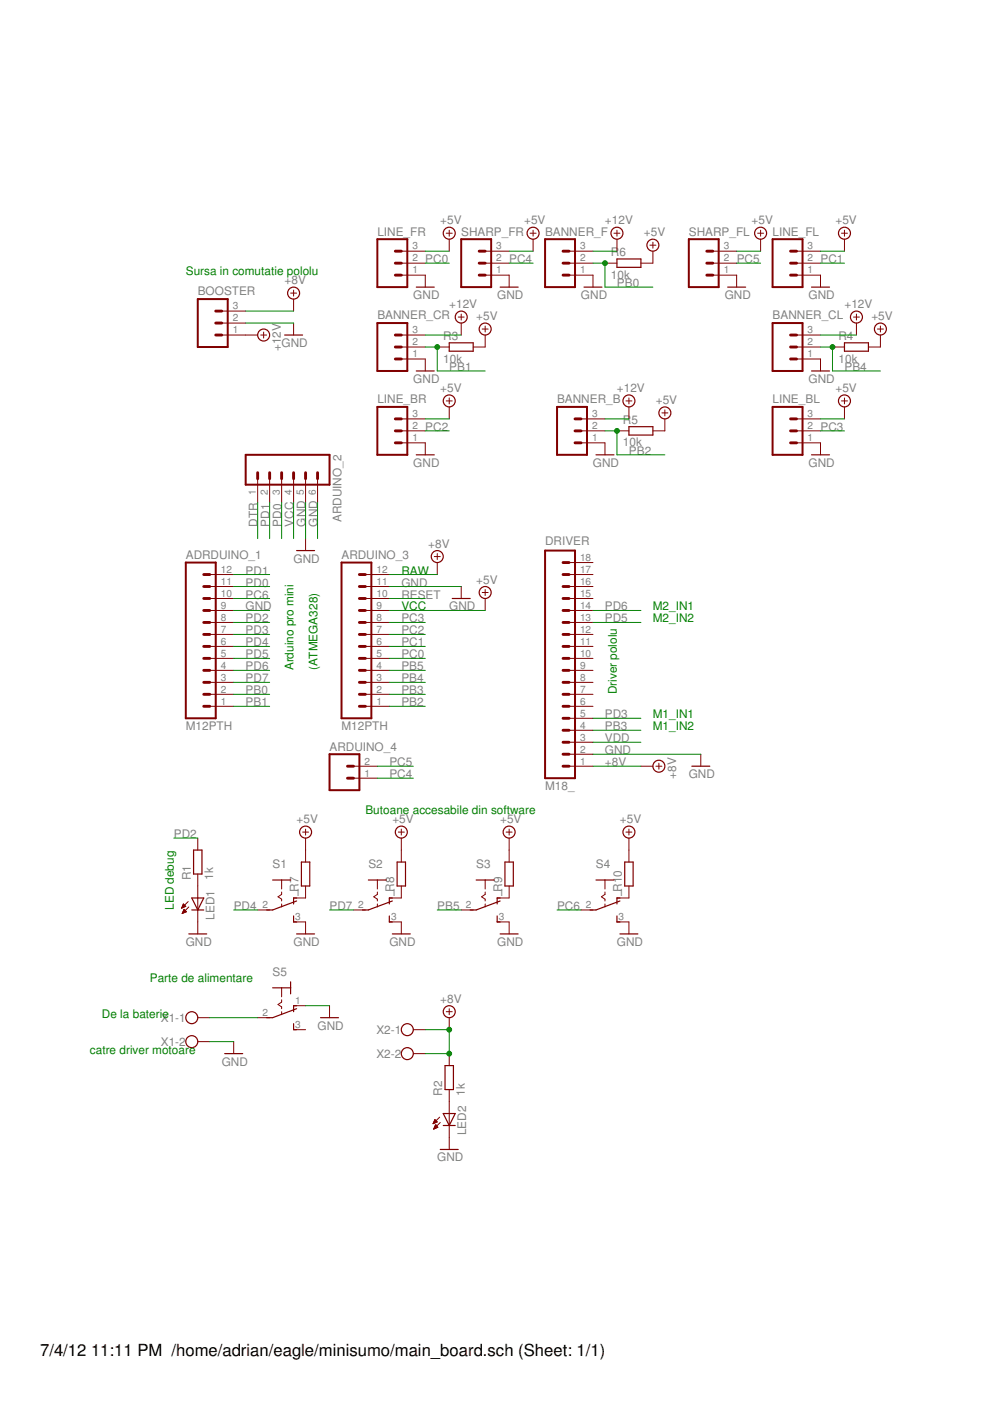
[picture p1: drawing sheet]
<svg xmlns="http://www.w3.org/2000/svg" width="210mm" height="297mm" viewBox="0 0 210 297" stroke-linecap="round" stroke-linejoin="round" font-family="sans-serif">
<g fill="#800000" stroke="#800000" stroke-width=".21">
<path d="M44.5 149.8h5.1z"/>
<path d="M44.5 147.2h5.1z"/>
<path d="M44.5 144.7h5.1z"/>
<path d="M44.5 142.1h5.1z"/>
<path d="M44.5 139.6h5.1z"/>
<path d="M44.5 137.1h5.1z"/>
<path d="M44.5 134.5h5.1z"/>
<path d="M44.5 132h5.1z"/>
<path d="M44.5 129.4h5.1z"/>
<path d="M44.5 126.9h5.1z"/>
<path d="M44.5 124.4h5.1z"/>
<path d="M44.5 121.8h5.1z"/>
<path d="M77.5 149.8h5z"/>
<path d="M77.5 147.2h5z"/>
<path d="M77.5 144.7h5z"/>
<path d="M77.5 142.1h5z"/>
<path d="M77.5 139.6h5z"/>
<path d="M77.5 137.1h5z"/>
<path d="M77.5 134.5h5z"/>
<path d="M77.5 132h5z"/>
<path d="M77.5 129.4h5z"/>
<path d="M77.5 126.9h5z"/>
<path d="M77.5 124.4h5z"/>
<path d="M77.5 121.8h5z"/>
<path d="M54.6 101.5v5.1z"/>
<path d="M57.2 101.5v5.1z"/>
<path d="M59.7 101.5v5.1z"/>
<path d="M62.3 101.5v5.1z"/>
<path d="M64.8 101.5v5.1z"/>
<path d="M67.3 101.5v5.1z"/>
<path d="M74.9 165h5.1z"/>
<path d="M74.9 162.5h5.1z"/>
<path d="M120.6 159.9h5.1z"/>
<path d="M120.6 157.4h5.1z"/>
<path d="M120.6 154.8h5.1z"/>
<path d="M120.6 152.3h5.1z"/>
<path d="M120.6 149.8h5.1z"/>
<path d="M120.6 147.2h5.1z"/>
<path d="M120.6 144.7h5.1z"/>
<path d="M120.6 142.1h5.1z"/>
<path d="M120.6 139.6h5.1z"/>
<path d="M120.6 137.1h5.1z"/>
<path d="M120.6 134.5h5.1z"/>
<path d="M120.6 132h5.1z"/>
<path d="M120.6 129.4h5.1z"/>
<path d="M120.6 126.9h5.1z"/>
<path d="M120.6 124.4h5.1z"/>
<path d="M120.6 121.8h5.1z"/>
<path d="M120.6 119.3h5.1z"/>
<path d="M120.6 162.5h5.1z"/>
<path d="M85.1 58.3h5.1z"/>
<path d="M85.1 55.8h5.1z"/>
<path d="M85.1 53.3h5.1z"/>
<path d="M102.9 58.3h5z"/>
<path d="M102.9 55.8h5z"/>
<path d="M102.9 53.3h5z"/>
<path d="M120.6 58.3h5.1z"/>
<path d="M120.6 55.8h5.1z"/>
<path d="M120.6 53.3h5.1z"/>
<path d="M151.1 58.3h5.1z"/>
<path d="M151.1 55.8h5.1z"/>
<path d="M151.1 53.3h5.1z"/>
<path d="M168.9 58.3h5.1z"/>
<path d="M168.9 55.8h5.1z"/>
<path d="M168.9 53.3h5.1z"/>
<path d="M85.1 76.1h5.1z"/>
<path d="M85.1 73.6h5.1z"/>
<path d="M85.1 71h5.1z"/>
<path d="M168.9 76.1h5.1z"/>
<path d="M168.9 73.6h5.1z"/>
<path d="M168.9 71h5.1z"/>
<path d="M85.1 93.9h5.1z"/>
<path d="M85.1 91.4h5.1z"/>
<path d="M85.1 88.8h5.1z"/>
<path d="M123.2 93.9h5.1z"/>
<path d="M123.2 91.4h5.1z"/>
<path d="M123.2 88.8h5.1z"/>
<path d="M168.9 93.9h5.1z"/>
<path d="M168.9 91.4h5.1z"/>
<path d="M168.9 88.8h5.1z"/>
<path d="M47 71h5.1z"/>
<path d="M47 68.5h5.1z"/>
<path d="M47 66h5.1z"/>
<path d="M64.8 114.2v2.5z"/>
<path d="M62.3 68.5v2.5z"/>
<path d="M90.2 58.3v2.6z"/>
<path d="M90.2 76.1v2.6z"/>
<path d="M90.2 93.9v2.5z"/>
<path d="M107.9 58.3v2.6z"/>
<path d="M125.7 58.3v2.6z"/>
<path d="M156.2 58.3v2.6z"/>
<path d="M128.3 93.9v2.5z"/>
<path d="M174 93.9v2.5z"/>
<path d="M174 76.1v2.6z"/>
<path d="M174 58.3v2.6z"/>
<path d="M148.6 159.9v2.6z"/>
<path d="M59.7 186.6v1.9z"/>
<path d="M59.7 189.1v.5z"/>
<path d="M59.7 190.6v.4z"/>
<path d="M54.6 192.9h2.6z"/>
<path d="M62.3 195.5h2.5z"/>
<path d="M62.3 190.4h2.5z"/>
<path d="M59.7 191.7v.6z"/>
<path d="M58.9 190.1l.8-.5z"/>
<path d="M58.9 190.1l.8 .5z"/>
<path d="M80 186.6v1.9z"/>
<path d="M80 189.1v.5z"/>
<path d="M80 190.6v.4z"/>
<path d="M74.9 192.9h2.6z"/>
<path d="M82.5 195.5h2.6z"/>
<path d="M82.5 190.4h2.6z"/>
<path d="M80 191.7v.6z"/>
<path d="M79.2 190.1l.8-.5z"/>
<path d="M79.2 190.1l.8 .5z"/>
<path d="M102.9 186.6v1.9z"/>
<path d="M102.9 189.1v.5z"/>
<path d="M102.9 190.6v.4z"/>
<path d="M97.8 192.9h2.5z"/>
<path d="M105.4 195.5h2.5z"/>
<path d="M105.4 190.4h2.5z"/>
<path d="M102.9 191.7v.6z"/>
<path d="M102.1 190.1l.8-.5z"/>
<path d="M102.1 190.1l.8 .5z"/>
<path d="M128.3 186.6v1.9z"/>
<path d="M128.3 189.1v.5z"/>
<path d="M128.3 190.6v.4z"/>
<path d="M123.2 192.9h2.5z"/>
<path d="M130.8 195.5h2.5z"/>
<path d="M130.8 190.4h2.5z"/>
<path d="M128.3 191.7v.6z"/>
<path d="M127.5 190.1l.8-.5z"/>
<path d="M127.5 190.1l.8 .5z"/>
<path d="M59.7 209.4v1.9z"/>
<path d="M59.7 212v.5z"/>
<path d="M59.7 213.5v.4z"/>
<path d="M59.7 214.5v.6z"/>
<path d="M54.6 215.8h2.6z"/>
<path d="M62.3 218.3h2.5z"/>
<path d="M62.3 213.2h2.5z"/>
<path d="M58.9 213l.8-.5z"/>
<path d="M58.9 213l.8 .5z"/>
<path d="M41.9 215.8h2.6z"/>
<path d="M41.9 220.8h2.6z"/>
<path d="M87.6 218.3h2.6z"/>
<path d="M87.6 223.4h2.6z"/>
<path d="M69.9 213.2v2.6z"/>
<path d="M49.6 220.8v2.6z"/>
<path d="M95.2 215.8v2.5z"/>
<path d="M94.6 214.5h1.3z"/>
<path d="M95.2 213.9v1.2z"/>
<path d="M95.2 50.7v2.6z"/>
<path d="M94.6 49.4h1.3z"/>
<path d="M95.2 48.8v1.3z"/>
<path d="M95.2 86.3v2.5z"/>
<path d="M94.6 85h1.3z"/>
<path d="M95.2 84.4v1.2z"/>
<path d="M179 86.3v2.5z"/>
<path d="M178.4 85h1.3z"/>
<path d="M179 84.4v1.2z"/>
<path d="M179 50.7v2.6z"/>
<path d="M178.4 49.4h1.3z"/>
<path d="M179 48.8v1.3z"/>
<path d="M113 50.7v2.6z"/>
<path d="M112.4 49.4h1.3z"/>
<path d="M113 48.8v1.3z"/>
<path d="M161.3 50.7v2.6z"/>
<path d="M160.6 49.4h1.3z"/>
<path d="M161.3 48.8v1.3z"/>
<path d="M52.1 71h2.5z"/>
<path d="M55.3 71h1.2z"/>
<path d="M55.9 70.4v1.3z"/>
<path d="M97.8 68.5v2.5z"/>
<path d="M97.8 66.6v1.3z"/>
<path d="M97.2 67.2h1.2z"/>
<path d="M181.6 68.5v2.5z"/>
<path d="M181.6 66.6v1.3z"/>
<path d="M181 67.2h1.2z"/>
<path d="M130.8 50.7v2.6z"/>
<path d="M130.8 48.8v1.3z"/>
<path d="M130.2 49.4h1.2z"/>
<path d="M135.9 162.5h2.5z"/>
<path d="M139.7 161.8v1.3z"/>
<path d="M139.1 162.5h1.2z"/>
<path d="M102.9 126.9v2.5z"/>
<path d="M102.2 125.6h1.3z"/>
<path d="M102.9 125v1.3z"/>
<path d="M97.8 124.4v2.5z"/>
<path d="M92.7 119.3v2.5z"/>
<path d="M92.1 118h1.2z"/>
<path d="M92.7 117.4v1.2z"/>
<path d="M64.8 177.7v2.5z"/>
<path d="M64.2 176.4h1.2z"/>
<path d="M64.8 175.8v1.3z"/>
<path d="M85.1 177.7v2.5z"/>
<path d="M84.5 176.4h1.2z"/>
<path d="M85.1 175.8v1.3z"/>
<path d="M107.9 177.7v2.5z"/>
<path d="M107.3 176.4h1.3z"/>
<path d="M107.9 175.8v1.3z"/>
<path d="M133.3 177.7v2.5z"/>
<path d="M132.7 176.4h1.3z"/>
<path d="M133.3 175.8v1.3z"/>
<path d="M64.8 195.5v2.5z"/>
<path d="M85.1 195.5v2.5z"/>
<path d="M107.9 195.5v2.5z"/>
<path d="M133.3 195.5v2.5z"/>
<path d="M41.9 192.9v2.6z"/>
<path d="M41.9 187.9v2.5z"/>
<path d="M41.9 190.4v2.5z"/>
<path d="M39.9 191.2l-1.4 1.3z"/>
<path d="M40 192.3l-1.4 1.4z"/>
<path d="M38.9 191.7l-.4 .8z"/>
<path d="M38.9 191.7l.5 .5z"/>
<path d="M38.5 192.5l.9-.3z"/>
<path d="M38.5 192.4h.2z"/>
<path d="M38.6 192.3h.4z"/>
<path d="M38.6 192.2h.7z"/>
<path d="M38.7 192.1h.6z"/>
<path d="M38.8 192h.4z"/>
<path d="M38.8 191.9h.3z"/>
<path d="M39 192.8l-.4 .9z"/>
<path d="M39 192.8l.5 .5z"/>
<path d="M38.6 193.7l.9-.4z"/>
<path d="M38.7 193.5h.3z"/>
<path d="M38.7 193.4h.6z"/>
<path d="M38.8 193.3h.7z"/>
<path d="M38.8 193.2h.6z"/>
<path d="M38.9 193.1h.4z"/>
<path d="M38.9 192.9h.2z"/>
<path d="M41.9 195.5v2.5z"/>
<path d="M41.9 177.7v2.5z"/>
<path d="M41.9 185.3v2.6z"/>
<path d="M95.2 238.6v2.6z"/>
<path d="M95.2 233.5v2.6z"/>
<path d="M95.2 236.1v2.5z"/>
<path d="M93.2 236.9l-1.4 1.3z"/>
<path d="M93.3 238l-1.4 1.4z"/>
<path d="M92.2 237.4l-.4 .8z"/>
<path d="M92.2 237.4l.5 .5z"/>
<path d="M91.8 238.2l.9-.3z"/>
<path d="M91.9 238.1h.2z"/>
<path d="M91.9 238h.4z"/>
<path d="M92 237.9h.6z"/>
<path d="M92 237.8h.6z"/>
<path d="M92.1 237.7h.4z"/>
<path d="M92.1 237.5h.3z"/>
<path d="M92.3 238.5l-.4 .9z"/>
<path d="M92.3 238.5l.5 .5z"/>
<path d="M91.9 239.4l.9-.4z"/>
<path d="M92 239.2h.3z"/>
<path d="M92.1 239.1h.5z"/>
<path d="M92.1 239h.7z"/>
<path d="M92.2 238.9h.5z"/>
<path d="M92.2 238.8h.4z"/>
<path d="M92.3 238.6h.2z"/>
<path d="M95.2 241.2v2.5z"/>
<path d="M95.2 223.4v2.5z"/>
<path d="M95.2 231v2.5z"/>
<path d="M100.3 73.6h2.6z"/>
<path d="M92.7 73.6h2.5z"/>
<path d="M184.1 73.6h2.6z"/>
<path d="M176.5 73.6h2.5z"/>
<path d="M138.4 91.4h2.6z"/>
<path d="M130.8 91.4h2.5z"/>
<path d="M135.9 55.8h2.5z"/>
<path d="M128.3 55.8h2.5z"/>
<path d="M102.9 71v2.6z"/>
<path d="M102.2 69.8h1.3z"/>
<path d="M102.9 69.1v1.3z"/>
<path d="M141 88.8v2.6z"/>
<path d="M140.3 87.5h1.3z"/>
<path d="M141 86.9v1.3z"/>
<path d="M133.3 86.3v2.5z"/>
<path d="M133.3 84.4v1.2z"/>
<path d="M132.7 85h1.3z"/>
<path d="M186.7 71v2.6z"/>
<path d="M186 69.8h1.3z"/>
<path d="M186.7 69.1v1.3z"/>
<path d="M138.4 53.3v2.5z"/>
<path d="M137.8 52h1.3z"/>
<path d="M138.4 51.3v1.3z"/>
<path d="M62.3 63.4v2.6z"/>
<path d="M61.6 62.1h1.3z"/>
<path d="M62.3 61.5v1.3z"/>
<path d="M64.8 180.2v2.6z"/>
<path d="M64.8 187.9v2.5z"/>
<path d="M85.1 180.2v2.6z"/>
<path d="M85.1 187.9v2.5z"/>
<path d="M107.9 180.2v2.6z"/>
<path d="M107.9 187.9v2.5z"/>
<path d="M133.3 180.2v2.6z"/>
<path d="M133.3 187.9v2.5z"/>
</g>
<g fill="#800000" stroke="#800000" stroke-width=".42">
<path d="M39.4 152.3h6.3z"/>
<path d="M39.4 119.3v33z"/>
<path d="M45.7 119.3v33z"/>
<path d="M39.4 119.3h6.3z"/>
<path d="M72.4 152.3h6.3z"/>
<path d="M72.4 119.3v33z"/>
<path d="M78.7 119.3v33z"/>
<path d="M72.4 119.3h6.3z"/>
<path d="M52.1 96.4v6.4z"/>
<path d="M52.1 96.4h17.8z"/>
<path d="M52.1 102.8h17.8z"/>
<path d="M69.9 96.4v6.4z"/>
<path d="M69.9 167.5h6.3z"/>
<path d="M69.9 159.9v7.6z"/>
<path d="M76.2 159.9v7.6z"/>
<path d="M69.9 159.9h6.3z"/>
<path d="M115.6 165h6.3z"/>
<path d="M115.6 116.7v48.3z"/>
<path d="M121.9 116.7v48.3z"/>
<path d="M115.6 116.7h6.3z"/>
<path d="M80 60.9h6.4z"/>
<path d="M80 50.7v10.2z"/>
<path d="M86.4 50.7v10.2z"/>
<path d="M80 50.7h6.4z"/>
<path d="M97.8 60.9h6.3z"/>
<path d="M97.8 50.7v10.2z"/>
<path d="M104.1 50.7v10.2z"/>
<path d="M97.8 50.7h6.3z"/>
<path d="M115.6 60.9h6.3z"/>
<path d="M115.6 50.7v10.2z"/>
<path d="M121.9 50.7v10.2z"/>
<path d="M115.6 50.7h6.3z"/>
<path d="M146 60.9h6.4z"/>
<path d="M146 50.7v10.2z"/>
<path d="M152.4 50.7v10.2z"/>
<path d="M146 50.7h6.4z"/>
<path d="M163.8 60.9h6.4z"/>
<path d="M163.8 50.7v10.2z"/>
<path d="M170.2 50.7v10.2z"/>
<path d="M163.8 50.7h6.4z"/>
<path d="M80 78.7h6.4z"/>
<path d="M80 68.5v10.2z"/>
<path d="M86.4 68.5v10.2z"/>
<path d="M80 68.5h6.4z"/>
<path d="M163.8 78.7h6.4z"/>
<path d="M163.8 68.5v10.2z"/>
<path d="M170.2 68.5v10.2z"/>
<path d="M163.8 68.5h6.4z"/>
<path d="M80 96.4h6.4z"/>
<path d="M80 86.3v10.1z"/>
<path d="M86.4 86.3v10.1z"/>
<path d="M80 86.3h6.4z"/>
<path d="M118.1 96.4h6.4z"/>
<path d="M118.1 86.3v10.1z"/>
<path d="M124.5 86.3v10.1z"/>
<path d="M118.1 86.3h6.4z"/>
<path d="M163.8 96.4h6.4z"/>
<path d="M163.8 86.3v10.1z"/>
<path d="M170.2 86.3v10.1z"/>
<path d="M163.8 86.3h6.4z"/>
<path d="M41.9 73.6h6.4z"/>
<path d="M41.9 63.4v10.2z"/>
<path d="M48.3 63.4v10.2z"/>
<path d="M41.9 63.4h6.4z"/>
</g>
<g fill="#800000" stroke="#800000" stroke-width=".61">
<path d="M43.2 144.7h1.3z"/>
<path d="M43.2 147.2h1.3z"/>
<path d="M43.2 149.8h1.3z"/>
<path d="M43.2 139.6h1.3z"/>
<path d="M43.2 142.1h1.3z"/>
<path d="M43.2 137.1h1.3z"/>
<path d="M43.2 134.5h1.3z"/>
<path d="M43.2 132h1.3z"/>
<path d="M43.2 129.4h1.3z"/>
<path d="M43.2 126.9h1.3z"/>
<path d="M43.2 124.4h1.3z"/>
<path d="M43.2 121.8h1.3z"/>
<path d="M76.2 144.7h1.3z"/>
<path d="M76.2 147.2h1.3z"/>
<path d="M76.2 149.8h1.3z"/>
<path d="M76.2 139.6h1.3z"/>
<path d="M76.2 142.1h1.3z"/>
<path d="M76.2 137.1h1.3z"/>
<path d="M76.2 134.5h1.3z"/>
<path d="M76.2 132h1.3z"/>
<path d="M76.2 129.4h1.3z"/>
<path d="M76.2 126.9h1.3z"/>
<path d="M76.2 124.4h1.3z"/>
<path d="M76.2 121.8h1.3z"/>
<path d="M59.7 100.2v1.3z"/>
<path d="M57.2 100.2v1.3z"/>
<path d="M54.6 100.2v1.3z"/>
<path d="M64.8 100.2v1.3z"/>
<path d="M62.3 100.2v1.3z"/>
<path d="M67.3 100.2v1.3z"/>
<path d="M73.7 162.5h1.2z"/>
<path d="M73.7 165h1.2z"/>
<path d="M119.4 157.4h1.2z"/>
<path d="M119.4 159.9h1.2z"/>
<path d="M119.4 152.3h1.2z"/>
<path d="M119.4 154.8h1.2z"/>
<path d="M119.4 149.8h1.2z"/>
<path d="M119.4 147.2h1.2z"/>
<path d="M119.4 144.7h1.2z"/>
<path d="M119.4 142.1h1.2z"/>
<path d="M119.4 139.6h1.2z"/>
<path d="M119.4 132h1.2z"/>
<path d="M119.4 134.5h1.2z"/>
<path d="M119.4 137.1h1.2z"/>
<path d="M119.4 126.9h1.2z"/>
<path d="M119.4 129.4h1.2z"/>
<path d="M119.4 124.4h1.2z"/>
<path d="M119.4 121.8h1.2z"/>
<path d="M119.4 119.3h1.2z"/>
<path d="M119.4 162.5h1.2z"/>
<path d="M83.8 53.3h1.3z"/>
<path d="M83.8 55.8h1.3z"/>
<path d="M83.8 58.3h1.3z"/>
<path d="M101.6 53.3h1.3z"/>
<path d="M101.6 55.8h1.3z"/>
<path d="M101.6 58.3h1.3z"/>
<path d="M119.4 53.3h1.2z"/>
<path d="M119.4 55.8h1.2z"/>
<path d="M119.4 58.3h1.2z"/>
<path d="M149.9 53.3h1.2z"/>
<path d="M149.9 55.8h1.2z"/>
<path d="M149.9 58.3h1.2z"/>
<path d="M167.6 53.3h1.3z"/>
<path d="M167.6 55.8h1.3z"/>
<path d="M167.6 58.3h1.3z"/>
<path d="M83.8 71h1.3z"/>
<path d="M83.8 73.6h1.3z"/>
<path d="M83.8 76.1h1.3z"/>
<path d="M167.6 71h1.3z"/>
<path d="M167.6 73.6h1.3z"/>
<path d="M167.6 76.1h1.3z"/>
<path d="M83.8 88.8h1.3z"/>
<path d="M83.8 91.4h1.3z"/>
<path d="M83.8 93.9h1.3z"/>
<path d="M121.9 88.8h1.3z"/>
<path d="M121.9 91.4h1.3z"/>
<path d="M121.9 93.9h1.3z"/>
<path d="M167.6 88.8h1.3z"/>
<path d="M167.6 91.4h1.3z"/>
<path d="M167.6 93.9h1.3z"/>
<path d="M45.7 66h1.3z"/>
<path d="M45.7 68.5h1.3z"/>
<path d="M45.7 71h1.3z"/>
</g>
<g fill="#800000" stroke="#800000" stroke-width=".25">
<path d="M62.9 116.7h3.8z"/>
<path d="M60.3 71h3.9z"/>
<path d="M88.3 60.9h3.8z"/>
<path d="M88.3 78.7h3.8z"/>
<path d="M88.3 96.4h3.8z"/>
<path d="M106 60.9h3.9z"/>
<path d="M123.8 60.9h3.8z"/>
<path d="M154.3 60.9h3.8z"/>
<path d="M126.4 96.4h3.8z"/>
<path d="M172.1 96.4h3.8z"/>
<path d="M172.1 78.7h3.8z"/>
<path d="M172.1 60.9h3.8z"/>
<path d="M146.7 162.5h3.8z"/>
<path d="M59.7 186.6h1.9z"/>
<path d="M57.8 186.6h1.9z"/>
<path d="M56.5 192.9h1.3z"/>
<path d="M57.8 192.9l5.1-1.9z"/>
<path d="M62.3 194.2v1.3z"/>
<path d="M62.3 195.5h.6z"/>
<path d="M62.3 190.4v1.3z"/>
<path d="M62.3 190.4h.6z"/>
<path d="M80 186.6h1.9z"/>
<path d="M78.1 186.6h1.9z"/>
<path d="M76.8 192.9h1.3z"/>
<path d="M78.1 192.9l5.1-1.9z"/>
<path d="M82.5 194.2v1.3z"/>
<path d="M82.5 195.5h.7z"/>
<path d="M82.5 190.4v1.3z"/>
<path d="M82.5 190.4h.7z"/>
<path d="M102.9 186.6h1.9z"/>
<path d="M101 186.6h1.9z"/>
<path d="M99.7 192.9h1.3z"/>
<path d="M101 192.9l5-1.9z"/>
<path d="M105.4 194.2v1.3z"/>
<path d="M105.4 195.5h.6z"/>
<path d="M105.4 190.4v1.3z"/>
<path d="M105.4 190.4h.6z"/>
<path d="M128.3 186.6h1.9z"/>
<path d="M126.4 186.6h1.9z"/>
<path d="M125.1 192.9h1.3z"/>
<path d="M126.4 192.9l5-1.9z"/>
<path d="M130.8 194.2v1.3z"/>
<path d="M130.8 195.5h.6z"/>
<path d="M130.8 190.4v1.3z"/>
<path d="M130.8 190.4h.6z"/>
<path d="M61.6 209.4v1.3z"/>
<path d="M59.7 209.4h1.9z"/>
<path d="M57.8 209.4h1.9z"/>
<path d="M61.6 208.2v1.2z"/>
<path d="M56.5 215.8h1.3z"/>
<path d="M57.8 215.8l5.1-1.9z"/>
<path d="M62.3 217v1.3z"/>
<path d="M62.3 218.3h.6z"/>
<path d="M62.3 213.2v1.3z"/>
<path d="M62.3 213.2h.6z"/>
<path d="M68 215.8h3.8z"/>
<path d="M47.6 223.4h3.9z"/>
<path d="M95.9 126.9h3.8z"/>
<path d="M62.9 198h3.8z"/>
<path d="M83.2 198h3.8z"/>
<path d="M106 198h3.9z"/>
<path d="M131.4 198h3.9z"/>
<path d="M43.2 190.4l-1.3 2.5z"/>
<path d="M40.7 190.4l1.2 2.5z"/>
<path d="M41.9 192.9h1.3z"/>
<path d="M40.7 192.9h1.2z"/>
<path d="M41.9 190.4h1.3z"/>
<path d="M40.7 190.4h1.2z"/>
<path d="M40 198h3.8z"/>
<path d="M42.8 180.2v5.1z"/>
<path d="M41 180.2v5.1z"/>
<path d="M41 180.2h1.8z"/>
<path d="M41 185.3h1.8z"/>
<path d="M96.5 236.1l-1.3 2.5z"/>
<path d="M94 236.1l1.2 2.5z"/>
<path d="M95.2 238.6h1.3z"/>
<path d="M94 238.6h1.2z"/>
<path d="M95.2 236.1h1.3z"/>
<path d="M94 236.1h1.2z"/>
<path d="M93.3 243.7h3.9z"/>
<path d="M96.1 225.9v5.1z"/>
<path d="M94.4 225.9v5.1z"/>
<path d="M94.4 225.9h1.7z"/>
<path d="M94.4 231h1.7z"/>
<path d="M95.2 74.5h5.1z"/>
<path d="M95.2 72.7h5.1z"/>
<path d="M100.3 72.7v1.8z"/>
<path d="M95.2 72.7v1.8z"/>
<path d="M179 74.5h5.1z"/>
<path d="M179 72.7h5.1z"/>
<path d="M184.1 72.7v1.8z"/>
<path d="M179 72.7v1.8z"/>
<path d="M133.3 92.2h5.1z"/>
<path d="M133.3 90.5h5.1z"/>
<path d="M138.4 90.5v1.7z"/>
<path d="M133.3 90.5v1.7z"/>
<path d="M130.8 56.7h5.1z"/>
<path d="M130.8 54.9h5.1z"/>
<path d="M135.9 54.9v1.8z"/>
<path d="M130.8 54.9v1.8z"/>
<path d="M65.7 182.8v5.1z"/>
<path d="M63.9 182.8v5.1z"/>
<path d="M63.9 182.8h1.8z"/>
<path d="M63.9 187.9h1.8z"/>
<path d="M86 182.8v5.1z"/>
<path d="M84.2 182.8v5.1z"/>
<path d="M84.2 182.8h1.8z"/>
<path d="M84.2 187.9h1.8z"/>
<path d="M108.8 182.8v5.1z"/>
<path d="M107.1 182.8v5.1z"/>
<path d="M107.1 182.8h1.7z"/>
<path d="M107.1 187.9h1.7z"/>
<path d="M134.2 182.8v5.1z"/>
<path d="M132.5 182.8v5.1z"/>
<path d="M132.5 182.8h1.7z"/>
<path d="M132.5 187.9h1.7z"/>
</g>
<g fill="none" stroke="#800000" stroke-width=".25">
<circle cx="95.2" cy="49.4" r="1.27"/>
<circle cx="113" cy="49.4" r="1.27"/>
<circle cx="130.8" cy="49.4" r="1.27"/>
<circle cx="138.4" cy="52" r="1.27"/>
<circle cx="161.3" cy="49.4" r="1.27"/>
<circle cx="179" cy="49.4" r="1.27"/>
<circle cx="55.9" cy="71" r="1.27"/>
<circle cx="62.2" cy="62.1" r="1.27"/>
<circle cx="97.8" cy="67.2" r="1.27"/>
<circle cx="102.9" cy="69.8" r="1.27"/>
<circle cx="181.6" cy="67.2" r="1.27"/>
<circle cx="186.7" cy="69.8" r="1.27"/>
<circle cx="95.2" cy="85" r="1.27"/>
<circle cx="133.3" cy="85" r="1.27"/>
<circle cx="141" cy="87.5" r="1.27"/>
<circle cx="179" cy="85" r="1.27"/>
<circle cx="92.7" cy="118" r="1.27"/>
<circle cx="102.9" cy="125.6" r="1.27"/>
<circle cx="64.8" cy="176.4" r="1.27"/>
<circle cx="85.1" cy="176.4" r="1.27"/>
<circle cx="107.9" cy="176.4" r="1.27"/>
<circle cx="133.3" cy="176.4" r="1.27"/>
<circle cx="139.7" cy="162.5" r="1.27"/>
<circle cx="40.7" cy="215.8" r="1.27"/>
<circle cx="86.4" cy="218.3" r="1.27"/>
<circle cx="95.2" cy="214.5" r="1.27"/>
<circle cx="40.7" cy="220.8" r="1.27"/>
<circle cx="86.4" cy="223.4" r="1.27"/>
</g>
<g fill="#008000" stroke="#008000" stroke-width=".21">
<path d="M49.6 149.8h7.6z"/>
<path d="M90.2 73.6h2.5z"/>
<path d="M92.7 73.6v5.1z"/>
<path d="M92.7 78.7h10.2z"/>
<path d="M49.6 147.2h7.6z"/>
<path d="M125.7 55.8h2.6z"/>
<path d="M128.3 55.8v5.1z"/>
<path d="M128.3 60.9h10.1z"/>
<path d="M49.6 144.7h7.6z"/>
<path d="M69.9 192.9h5z"/>
<path d="M49.6 142.1h7.6z"/>
<path d="M125.7 129.4h10.2z"/>
<path d="M49.6 139.6h7.6z"/>
<path d="M125.7 132h10.2z"/>
<path d="M49.6 137.1h7.6z"/>
<path d="M49.6 192.9h5z"/>
<path d="M49.6 134.5h7.6z"/>
<path d="M125.7 152.3h10.2z"/>
<path d="M49.6 132h7.6z"/>
<path d="M36.9 177.7h5z"/>
<path d="M49.6 126.9h7.6z"/>
<path d="M118.1 192.9h5.1z"/>
<path d="M49.6 124.4h7.6z"/>
<path d="M59.7 106.6v7.6z"/>
<path d="M49.6 121.8h7.6z"/>
<path d="M57.2 106.6v7.6z"/>
<path d="M82.5 149.8h7.7z"/>
<path d="M128.3 91.4h2.5z"/>
<path d="M130.8 91.4v5z"/>
<path d="M130.8 96.4h10.2z"/>
<path d="M82.5 147.2h7.7z"/>
<path d="M125.7 154.8h10.2z"/>
<path d="M82.5 144.7h7.7z"/>
<path d="M174 73.6h2.5z"/>
<path d="M176.5 73.6v5.1z"/>
<path d="M176.5 78.7h10.2z"/>
<path d="M82.5 142.1h7.7z"/>
<path d="M92.7 192.9h5.1z"/>
<path d="M82.5 139.6h7.7z"/>
<path d="M90.2 55.8h5z"/>
<path d="M82.5 137.1h7.7z"/>
<path d="M174 55.8h5z"/>
<path d="M82.5 134.5h7.7z"/>
<path d="M90.2 91.4h5z"/>
<path d="M82.5 132h7.7z"/>
<path d="M174 91.4h5z"/>
<path d="M82.5 126.9h7.7z"/>
<path d="M80 162.5h7.6z"/>
<path d="M156.2 55.8h5.1z"/>
<path d="M80 165h7.6z"/>
<path d="M107.9 55.8h5.1z"/>
<path d="M54.6 106.6v7.6z"/>
<path d="M62.3 106.6v7.6z"/>
<path d="M82.5 124.4h15.3z"/>
<path d="M49.6 129.4h7.6z"/>
<path d="M64.8 106.6v7.6z"/>
<path d="M67.3 106.6v7.6z"/>
<path d="M125.7 159.9h22.9z"/>
<path d="M52.1 68.5h10.2z"/>
<path d="M64.8 213.2h5.1z"/>
<path d="M44.5 220.8h5.1z"/>
<path d="M125.7 157.4h10.2z"/>
<path d="M44.5 215.8h10.1z"/>
<path d="M95.2 218.3v5.1z"/>
<path d="M90.2 223.4h5z"/>
<path d="M90.2 218.3h5z"/>
<path d="M125.7 162.5h10.2z"/>
<path d="M82.5 121.8h10.2z"/>
<path d="M52.1 66h10.2z"/>
<path d="M90.2 53.3h5z"/>
<path d="M90.2 88.8h5z"/>
<path d="M174 88.8h5z"/>
<path d="M174 53.3h5z"/>
<path d="M107.9 53.3h5.1z"/>
<path d="M156.2 53.3h5.1z"/>
<path d="M82.5 129.4h20.4z"/>
<path d="M90.2 71h7.6z"/>
<path d="M174 71h7.6z"/>
<path d="M125.7 53.3h5.1z"/>
<path d="M128.3 88.8h5z"/>
<circle cx="92.7" cy="73.6" r=".51"/>
<circle cx="128.3" cy="55.8" r=".51"/>
<circle cx="130.8" cy="91.4" r=".51"/>
<circle cx="176.5" cy="73.6" r=".51"/>
<circle cx="95.2" cy="218.3" r=".51"/>
<circle cx="95.2" cy="223.4" r=".51"/>
</g>
<g font-size="3.5">
<text x="8.5" y="287.5">7/4/12</text>
<text x="19.3" y="287.5">11:11 PM /home/adrian/eagle/minisumo/main_board.sch (Sheet: 1/1)</text>
</g>
<g font-size="2.5" fill="#808080">
<text x="93.3" y="47.5">+5V</text>
<text x="111.1" y="47.5">+5V</text>
<text x="128.3" y="47.5">+12V</text>
<text x="159.4" y="47.5">+5V</text>
<text x="177.1" y="47.5">+5V</text>
<text x="80" y="50">LINE_FR</text>
<text x="97.8" y="50">SHARP_FR</text>
<text x="115.6" y="50">BANNER_F</text>
<text x="136.5" y="50.1">+5V</text>
<text x="146" y="50">SHARP_FL</text>
<text x="163.8" y="50">LINE_FL</text>
<text x="90.2" y="55.8">PC0</text>
<text x="107.9" y="55.8">PC4</text>
<text x="129.5" y="59.1">10k</text>
<text x="129.5" y="54.3">R6</text>
<text x="156.2" y="55.8">PC5</text>
<text x="174" y="55.8">PC1</text>
<text x="41.9" y="62.6">BOOSTER</text>
<text x="60.3" y="60.2">+8V</text>
<text x="87.6" y="63.4">GND</text>
<text x="95.3" y="65.3">+12V</text>
<text x="105.4" y="63.4">GND</text>
<text x="123.2" y="63.4">GND</text>
<text x="130.8" y="60.9">PB0</text>
<text x="153.7" y="63.4">GND</text>
<text x="171.4" y="63.4">GND</text>
<text x="179" y="65.3">+12V</text>
<text x="80" y="67.7">BANNER_CR</text>
<text x="101" y="67.9">+5V</text>
<text x="163.8" y="67.7">BANNER_CL</text>
<text x="184.8" y="67.9">+5V</text>
<text x="59.6" y="74.4" transform="rotate(-90 59.6 74.4)">+12V</text>
<text x="59.7" y="73.6">GND</text>
<text x="94" y="76.9">10k</text>
<text x="94" y="72.1">R3</text>
<text x="177.8" y="76.9">10k</text>
<text x="177.8" y="72.1">R4</text>
<text x="87.6" y="81.2">GND</text>
<text x="93.3" y="83.1">+5V</text>
<text x="95.3" y="78.6">PB1</text>
<text x="130.8" y="83.1">+12V</text>
<text x="171.4" y="81.2">GND</text>
<text x="177.1" y="83.1">+5V</text>
<text x="179" y="78.6">PB4</text>
<text x="80" y="85.5">LINE_BR</text>
<text x="118.1" y="85.5">BANNER_B</text>
<text x="132.1" y="89.8">R5</text>
<text x="139.1" y="85.6">+5V</text>
<text x="163.8" y="85.5">LINE_BL</text>
<text x="90.2" y="91.3">PC2</text>
<text x="132.1" y="94.6">10k</text>
<text x="174" y="91.3">PC3</text>
<text x="87.6" y="99">GND</text>
<text x="125.7" y="99">GND</text>
<text x="133.3" y="96.4">PB2</text>
<text x="171.4" y="99">GND</text>
<text x="54.6" y="111.7" transform="rotate(-90 54.6 111.7)">DTR</text>
<text x="57.2" y="111.7" transform="rotate(-90 57.2 111.7)">PD1</text>
<text x="59.7" y="111.7" transform="rotate(-90 59.7 111.7)">PD0</text>
<text x="62.2" y="111.7" transform="rotate(-90 62.2 111.7)">VCC</text>
<text x="64.8" y="111.7" transform="rotate(-90 64.8 111.7)">GND</text>
<text x="67.3" y="111.7" transform="rotate(-90 67.3 111.7)">GND</text>
<text x="72.4" y="110.7" transform="rotate(-90 72.4 110.7)">ARDUINO_2</text>
<text x="39.4" y="118.5">ADRDUINO_1</text>
<text x="62.2" y="119.3">GND</text>
<text x="72.4" y="118.5">ARDUINO_3</text>
<text x="90.8" y="116.1">+8V</text>
<text x="115.6" y="115.5">DRIVER</text>
<text x="52.1" y="124.4">PD0</text>
<text x="52.1" y="121.8">PD1</text>
<text x="85.1" y="124.4">GND</text>
<text x="101" y="123.7">+5V</text>
<text x="52.1" y="132">PD2</text>
<text x="52.1" y="126.9">PC6</text>
<text x="52.1" y="129.4">GND</text>
<text x="85.1" y="132">PC3</text>
<text x="85.1" y="126.9">RESET</text>
<text x="95.3" y="129.4">GND</text>
<text x="128.3" y="129.4">PD6</text>
<text x="128.3" y="132">PD5</text>
<text x="52.1" y="137.1">PD4</text>
<text x="52.1" y="134.5">PD3</text>
<text x="85.1" y="137.1">PC1</text>
<text x="85.1" y="134.5">PC2</text>
<text x="52.1" y="142.1">PD6</text>
<text x="52.1" y="139.6">PD5</text>
<text x="85.1" y="142.1">PB5</text>
<text x="85.1" y="139.6">PC0</text>
<text x="52.1" y="149.8">PB1</text>
<text x="52.1" y="147.2">PB0</text>
<text x="52.1" y="144.7">PD7</text>
<text x="85.1" y="149.8">PB2</text>
<text x="85.1" y="147.2">PB3</text>
<text x="85.1" y="144.7">PB4</text>
<text x="39.4" y="154.8">M12PTH</text>
<text x="72.4" y="154.8">M12PTH</text>
<text x="128.3" y="152.3">PD3</text>
<text x="128.3" y="154.8">PB3</text>
<text x="69.9" y="159.1">ARDUINO_4</text>
<text x="128.3" y="159.9">GND</text>
<text x="128.3" y="157.4">VDD</text>
<text x="82.6" y="162.4">PC5</text>
<text x="82.6" y="165">PC4</text>
<text x="115.6" y="167.5">M18_</text>
<text x="128.3" y="162.4">+8V</text>
<text x="143.4" y="165.1" transform="rotate(-90 143.4 165.1)">+8V</text>
<text x="146" y="165">GND</text>
<text x="36.9" y="177.7">PD2</text>
<text x="62.9" y="174.5">+5V</text>
<text x="83.2" y="174.5">+5V</text>
<text x="106" y="174.5">+5V</text>
<text x="131.4" y="174.5">+5V</text>
<text x="57.8" y="184">S1</text>
<text x="78.1" y="184">S2</text>
<text x="101" y="184">S3</text>
<text x="126.4" y="184">S4</text>
<text x="40.4" y="186.6" transform="rotate(-90 40.4 186.6)">R1</text>
<text x="45.2" y="186.6" transform="rotate(-90 45.2 186.6)">1k</text>
<text x="63.3" y="189.1" transform="rotate(-90 63.3 189.1)">R7</text>
<text x="83.6" y="189.1" transform="rotate(-90 83.6 189.1)">R8</text>
<text x="106.5" y="189.1" transform="rotate(-90 106.5 189.1)">R9</text>
<text x="131.8" y="189.1" transform="rotate(-90 131.8 189.1)">R10</text>
<text x="45.5" y="195" transform="rotate(-90 45.5 195)">LED1</text>
<text x="49.5" y="192.9">PD4</text>
<text x="69.9" y="192.9">PD7</text>
<text x="92.7" y="192.9">PB5</text>
<text x="118.1" y="192.9">PC6</text>
<text x="39.4" y="200.5">GND</text>
<text x="62.2" y="200.5">GND</text>
<text x="82.6" y="200.5">GND</text>
<text x="105.4" y="200.5">GND</text>
<text x="130.8" y="200.5">GND</text>
<text x="57.8" y="206.9">S5</text>
<text x="93.3" y="212.6">+8V</text>
<text x="34.1" y="216.7">X1-1</text>
<text x="34.1" y="221.7">X1-2</text>
<text x="67.3" y="218.3">GND</text>
<text x="79.8" y="219.2">X2-1</text>
<text x="47" y="225.9">GND</text>
<text x="79.8" y="224.3">X2-2</text>
<text x="93.8" y="232.3" transform="rotate(-90 93.8 232.3)">R2</text>
<text x="98.6" y="232.3" transform="rotate(-90 98.6 232.3)">1k</text>
<text x="98.8" y="240.7" transform="rotate(-90 98.8 240.7)">LED2</text>
<text x="92.7" y="246.3">GND</text>
</g>
<g font-size="2.5" fill="#008000">
<text x="39.4" y="58.3">Sursa in comutatie pololu</text>
<text x="85.1" y="121.8">RAW</text>
<text x="85.1" y="129.4">VCC</text>
<text x="138.4" y="129.4">M2_IN1</text>
<text x="138.4" y="132">M2_IN2</text>
<text x="62.2" y="142.1" transform="rotate(-90 62.2 142.1)">Arduino pro mini</text>
<text x="67.3" y="142.1" transform="rotate(-90 67.3 142.1)">(ATMEGA328)</text>
<text x="130.8" y="147.2" transform="rotate(-90 130.8 147.2)">Driver pololu</text>
<text x="138.4" y="152.3">M1_IN1</text>
<text x="138.4" y="154.8">M1_IN2</text>
<text x="77.5" y="172.6">Butoane accesabile din software</text>
<text x="36.9" y="192.9" transform="rotate(-90 36.9 192.9)">LED debug</text>
<text x="31.8" y="208.2">Parte de alimentare</text>
<text x="21.6" y="215.8">De la baterie</text>
<text x="19.1" y="223.4">catre driver motoare</text>
</g>
<g font-size="2.1" fill="#808080">
<text x="87.4" y="52.9">3</text>
<text x="105.2" y="52.9">3</text>
<text x="123" y="52.9">3</text>
<text x="153.5" y="52.9">3</text>
<text x="171.2" y="52.9">3</text>
<text x="87.4" y="58">1</text>
<text x="87.4" y="55.4">2</text>
<text x="105.2" y="58">1</text>
<text x="105.2" y="55.4">2</text>
<text x="123" y="58">1</text>
<text x="123" y="55.4">2</text>
<text x="153.5" y="58">1</text>
<text x="153.5" y="55.4">2</text>
<text x="171.2" y="58">1</text>
<text x="171.2" y="55.4">2</text>
<text x="49.3" y="65.6">3</text>
<text x="49.3" y="70.7">1</text>
<text x="49.3" y="68.1">2</text>
<text x="87.4" y="70.7">3</text>
<text x="171.2" y="70.7">3</text>
<text x="87.4" y="75.8">1</text>
<text x="87.4" y="73.2">2</text>
<text x="171.2" y="75.8">1</text>
<text x="171.2" y="73.2">2</text>
<text x="87.4" y="88.4">3</text>
<text x="125.5" y="88.4">3</text>
<text x="171.2" y="88.4">3</text>
<text x="87.4" y="93.5">1</text>
<text x="87.4" y="91">2</text>
<text x="125.5" y="93.5">1</text>
<text x="125.5" y="91">2</text>
<text x="171.2" y="93.5">1</text>
<text x="171.2" y="91">2</text>
<text x="54.3" y="105" transform="rotate(-90 54.3 105)">1</text>
<text x="56.8" y="105" transform="rotate(-90 56.8 105)">2</text>
<text x="59.3" y="105" transform="rotate(-90 59.3 105)">3</text>
<text x="61.9" y="105" transform="rotate(-90 61.9 105)">4</text>
<text x="64.4" y="105" transform="rotate(-90 64.4 105)">5</text>
<text x="67" y="105" transform="rotate(-90 67 105)">6</text>
<text x="123" y="118.9">18</text>
<text x="46.8" y="124">11</text>
<text x="46.8" y="121.5">12</text>
<text x="79.8" y="124">11</text>
<text x="79.8" y="121.5">12</text>
<text x="123" y="124">16</text>
<text x="123" y="121.5">17</text>
<text x="46.8" y="131.6">8</text>
<text x="46.8" y="129.1">9</text>
<text x="46.8" y="126.5">10</text>
<text x="79.8" y="131.6">8</text>
<text x="79.8" y="129.1">9</text>
<text x="79.8" y="126.5">10</text>
<text x="123" y="131.6">13</text>
<text x="123" y="129.1">14</text>
<text x="123" y="126.5">15</text>
<text x="46.8" y="136.7">6</text>
<text x="46.8" y="134.2">7</text>
<text x="79.8" y="136.7">6</text>
<text x="79.8" y="134.2">7</text>
<text x="123" y="136.7">11</text>
<text x="123" y="134.2">12</text>
<text x="46.8" y="141.8">4</text>
<text x="46.8" y="139.2">5</text>
<text x="79.8" y="141.8">4</text>
<text x="79.8" y="139.2">5</text>
<text x="123" y="141.8">9</text>
<text x="123" y="139.2">10</text>
<text x="46.8" y="149.4">1</text>
<text x="46.8" y="146.9">2</text>
<text x="46.8" y="144.3">3</text>
<text x="79.8" y="149.4">1</text>
<text x="79.8" y="146.9">2</text>
<text x="79.8" y="144.3">3</text>
<text x="123" y="149.4">6</text>
<text x="123" y="146.9">7</text>
<text x="123" y="144.3">8</text>
<text x="123" y="154.5">4</text>
<text x="123" y="151.9">5</text>
<text x="123" y="159.6">2</text>
<text x="123" y="157">3</text>
<text x="77.3" y="164.6">1</text>
<text x="77.3" y="162.1">2</text>
<text x="123" y="162.1">1</text>
<text x="62.6" y="190">1</text>
<text x="82.9" y="190">1</text>
<text x="105.8" y="190">1</text>
<text x="131.2" y="190">1</text>
<text x="55.6" y="192.6">2</text>
<text x="62.6" y="195.1">3</text>
<text x="75.9" y="192.6">2</text>
<text x="82.9" y="195.1">3</text>
<text x="98.8" y="192.6">2</text>
<text x="105.8" y="195.1">3</text>
<text x="124.2" y="192.6">2</text>
<text x="131.2" y="195.1">3</text>
<text x="55.6" y="215.4">2</text>
<text x="62.6" y="212.9">1</text>
<text x="62.6" y="218">3</text>
</g>
</svg>
